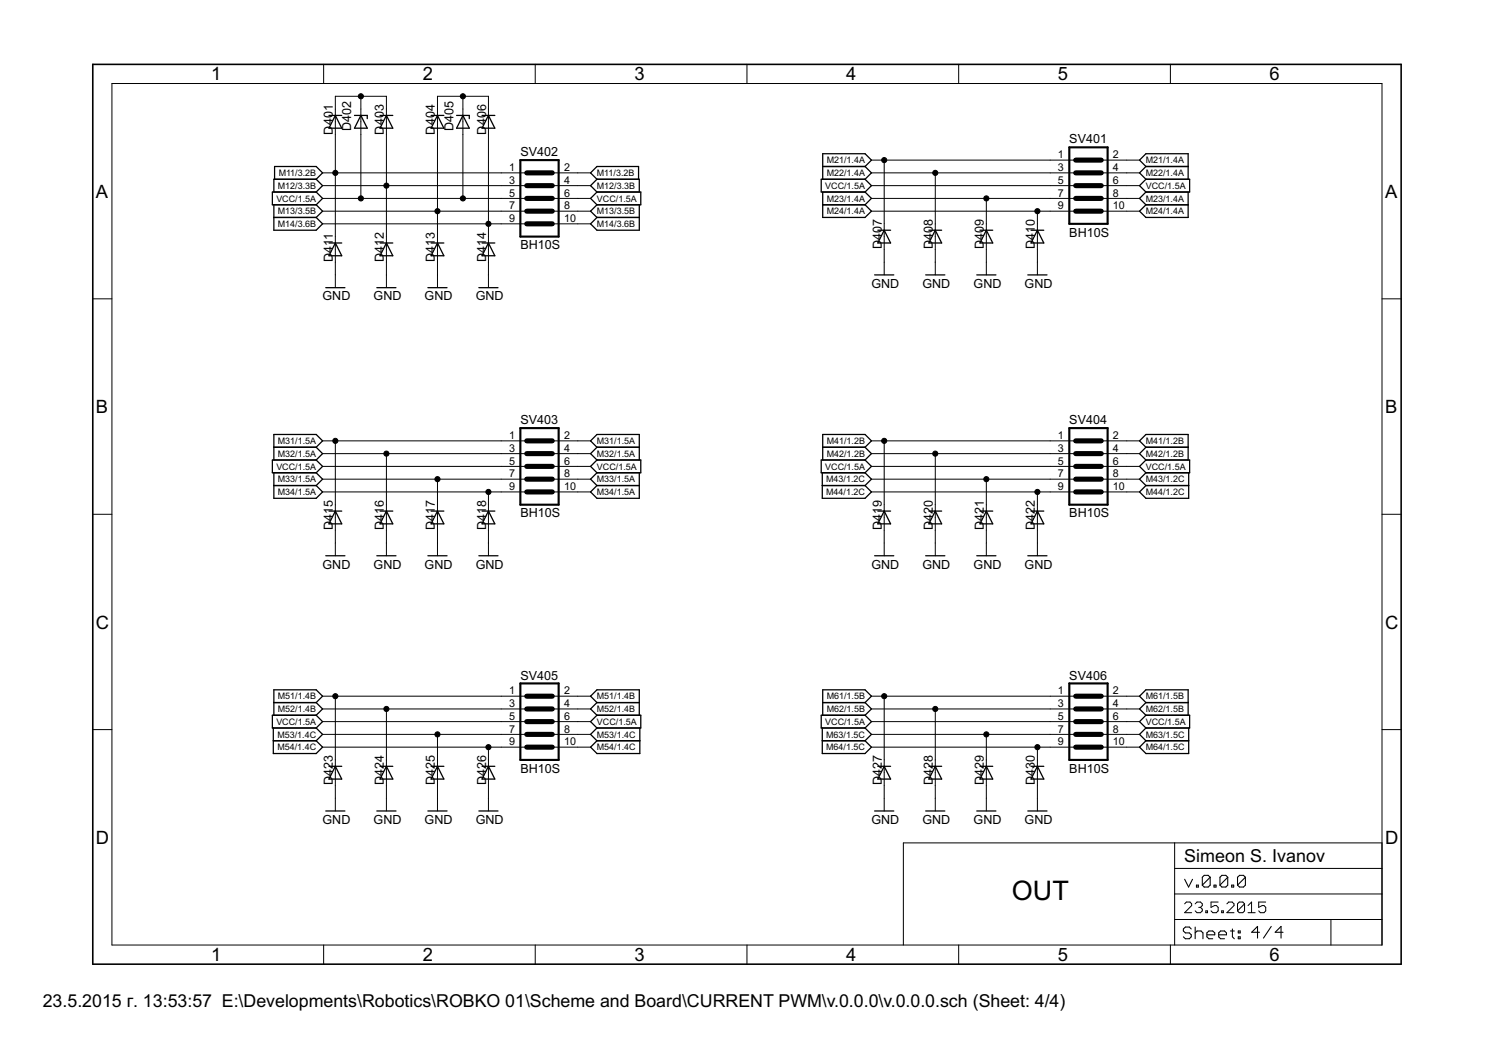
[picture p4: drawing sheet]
<svg xmlns="http://www.w3.org/2000/svg" width="297mm" height="210mm" viewBox="0 0 297 210" stroke-linecap="round" stroke-linejoin="round" font-family="sans-serif">
<g fill="#000" stroke="#000" stroke-width="1">
<path d="M104.8 34.4h5.1zM104.8 36.9h5.1zM104.8 39.5h5.1zM214 31.9h5.1zM214 34.4h5.1zM214 39.5h5.1zM214 36.9h5.1zM104.8 42h5.1zM104.8 44.5h5.1zM214 42h5.1zM104.8 97.9h5.1zM104.8 95.3h5.1z"/>
<path d="M104.8 92.8h5.1zM104.8 90.3h5.1zM104.8 87.7h5.1zM214 87.7h5.1zM214 90.3h5.1zM214 95.3h5.1zM214 92.8h5.1zM214 97.9h5.1zM104.8 138.5h5.1zM214 138.5h5.1zM104.8 141.1h5.1zM104.8 146.1h5.1z"/>
<path d="M104.8 143.6h5.1zM104.8 148.7h5.1zM214 141.1h5.1zM214 146.1h5.1zM214 143.6h5.1zM214 148.7h5.1z"/>
</g>
<g fill="#000" stroke="#000" stroke-width=".25">
<path d="M54.5 35.7v2.5zM54.6 33.1v2.6zM54.2 38.2h8.7zM54.6 35.7h8.3zM54.6 33.1h8.3zM54.5 38.2h8.4zM54.5 35.7h8.4zM64.2 39.5l-1.3 1.2zM62.9 38.2l1.3 1.3zM64.2 34.4l-1.3 1.3zM62.9 33.1l1.3 1.3zM64.2 36.9l-1.3 1.3z"/>
<path d="M62.9 35.7l1.3 1.2zM65.4 23h1.3zM65.4 25.5h2.6zM66.7 23l-1.3 2.5zM66.7 23h1.3zM66.7 23l1.3 2.5zM70.5 23h1.3zM70.5 25.5h2.6zM71.8 23l-1.3 2.5zM71.8 23h1.3zM71.8 23l1.3 2.5zM73.1 23v.6z"/>
<path d="M75.6 23h1.3zM75.6 25.5h2.5zM76.9 23l-1.3 2.5zM76.9 23h1.2zM76.9 23l1.2 2.5zM85.8 23h1.2zM85.8 25.5h2.5zM87 23l-1.2 2.5zM87 23h1.3zM87 23l1.3 2.5zM90.8 23h1.3zM90.8 25.5h2.6z"/>
<path d="M92.1 23l-1.3 2.5zM92.1 23h1.3zM92.1 23l1.3 2.5zM93.4 23v.6zM95.9 23h1.3zM95.9 25.5h2.5zM97.2 23l-1.3 2.5zM97.2 23h1.2zM97.2 23l1.2 2.5zM117.5 39.5l1.3-1.3zM117.5 39.5l1.3 1.2zM117.5 34.4l1.3-1.3z"/>
<path d="M117.5 34.4l1.3 1.3zM117.5 36.9l1.3-1.2zM117.5 36.9l1.3 1.3zM118.8 38.2h8.7zM118.8 33.1h8.2zM118.8 35.7h8.2zM118.8 35.7h8.4zM118.8 38.2h8.4zM127 33.1v2.6zM127.2 35.7v2.5zM127.5 38.2v2.5zM163.4 35.7v2.5z"/>
<path d="M163.7 30.6v2.5zM163.7 33.1v2.6zM163.4 38.2h8.7zM163.4 35.7h8.7zM163.7 33.1h8.4zM163.7 30.6h8.4zM163.7 35.7h8.4zM163.7 38.2h8.4zM173.4 36.9l-1.3 1.3zM172.1 35.7l1.3 1.2zM172.1 33.1l1.3-1.2zM172.1 30.6l1.3 1.3z"/>
<path d="M173.4 34.4l-1.3 1.3zM172.1 33.1l1.3 1.3zM173.4 39.5l-1.3 1.2zM172.1 38.2l1.3 1.3zM226.7 36.9l1.3-1.2zM226.7 36.9l1.3 1.3zM226.7 31.9l1.3-1.3zM226.7 31.9l1.3 1.2zM226.7 34.4l1.3-1.3zM226.7 34.4l1.3 1.3zM226.7 39.5l1.3-1.3zM226.7 39.5l1.3 1.2z"/>
<path d="M228 35.7h8.7zM228 38.2h8.7zM228 30.6h8.4zM228 33.1h8.4zM228 35.7h8.4zM228 38.2h8.4zM236.4 30.6v2.5zM236.4 33.1v2.6zM236.4 38.2v2.5zM236.7 35.7v2.5zM54.2 38.2v2.5zM54.5 40.7v2.6z"/>
<path d="M54.5 43.3v2.5zM54.2 40.7h8.7zM54.5 43.3h8.4zM54.5 40.7h8.4zM54.5 45.8h8.4zM62.9 43.3l1.3-1.3zM62.9 40.7l1.3 1.3zM64.2 44.5l-1.3 1.3zM62.9 43.3l1.3 1.2zM64.8 57.2h3.8zM65.4 48.3h1.3zM65.4 50.9h2.6z"/>
<path d="M66.7 48.3l-1.3 2.6zM66.7 48.3h1.3zM66.7 48.3l1.3 2.6zM75 57.2h3.8zM75.6 48.3h1.3zM75.6 50.9h2.5zM76.9 48.3l-1.3 2.6zM76.9 48.3h1.2zM76.9 48.3l1.2 2.6zM85.1 57.2h3.8zM85.8 48.3h1.2zM85.8 50.9h2.5z"/>
<path d="M87 48.3l-1.2 2.6zM87 48.3h1.3zM87 48.3l1.3 2.6zM95.3 57.2h3.8zM95.9 48.3h1.3zM95.9 50.9h2.5zM97.2 48.3l-1.3 2.6zM97.2 48.3h1.2zM97.2 48.3l1.2 2.6zM117.5 42l1.3-1.3zM117.5 42l1.3 1.3zM117.5 44.5l1.3-1.2z"/>
<path d="M117.5 44.5l1.3 1.3zM118.8 40.7h8.7zM118.8 40.7h8.4zM118.8 43.3h8.4zM118.8 45.8h8.4zM127.2 40.7v2.6zM127.2 43.3v2.5zM163.7 38.2v2.5zM163.7 40.7v2.6zM163.7 40.7h8.4zM163.7 43.3h8.4zM172.1 43.3l1.3-1.3z"/>
<path d="M172.1 40.7l1.3 1.3zM174 54.7h3.8zM174.6 45.8h1.3zM174.6 48.3h2.6zM175.9 45.8l-1.3 2.5zM175.9 45.8h1.3zM175.9 45.8l1.3 2.5zM184.2 54.7h3.8zM184.8 45.8h1.3zM184.8 48.3h2.5zM186.1 45.8l-1.3 2.5zM186.1 45.8h1.2z"/>
<path d="M186.1 45.8l1.2 2.5zM194.3 54.7h3.8zM195 45.8h1.2zM195 48.3h2.5zM196.2 45.8l-1.2 2.5zM196.2 45.8h1.3zM196.2 45.8l1.3 2.5zM204.5 54.7h3.8zM205.1 45.8h1.3zM205.1 48.3h2.6zM206.4 45.8l-1.3 2.5zM206.4 45.8h1.3z"/>
<path d="M206.4 45.8l1.3 2.5zM226.7 42l1.3-1.3zM226.7 42l1.3 1.3zM228 40.7h8.4zM228 43.3h8.4zM236.4 40.7v2.6zM54.2 91.5v2.6zM54.5 89v2.5zM54.5 86.4v2.6zM54.5 94.1v2.5zM54.5 96.6v2.5zM54.2 94.1h8.7z"/>
<path d="M54.2 91.5h8.7zM54.5 91.5h8.4zM54.5 89h8.4zM54.5 86.4h8.4zM54.5 96.6h8.4zM54.5 94.1h8.4zM54.5 99.1h8.4zM64.2 92.8l-1.3 1.3zM62.9 91.5l1.3 1.3zM64.2 90.3l-1.3 1.2zM62.9 89l1.3 1.3zM64.2 87.7l-1.3 1.3z"/>
<path d="M62.9 86.4l1.3 1.3zM64.2 95.3l-1.3 1.3zM62.9 94.1l1.3 1.2zM64.2 97.9l-1.3 1.2zM62.9 96.6l1.3 1.3zM117.5 92.8l1.3-1.3zM117.5 92.8l1.3 1.3zM117.5 90.3l1.3-1.3zM117.5 90.3l1.3 1.2zM117.5 87.7l1.3-1.3zM117.5 87.7l1.3 1.3zM117.5 95.3l1.3-1.2z"/>
<path d="M117.5 95.3l1.3 1.3zM117.5 97.9l1.3-1.3zM117.5 97.9l1.3 1.2zM118.8 91.5h8.7zM118.8 94.1h8.7zM118.8 89h8.4zM118.8 91.5h8.4zM118.8 86.4h8.4zM118.8 94.1h8.4zM118.8 96.6h8.4zM118.8 99.1h8.4zM127.2 89v2.5z"/>
<path d="M127.2 86.4v2.6zM127.2 94.1v2.5zM127.2 96.6v2.5zM127.5 91.5v2.6zM163.4 91.5v2.6zM163.6 94.1v2.5zM163.6 96.6v2.5zM163.7 86.4v2.6zM163.7 89v2.5zM163.4 94.1h8.7zM163.4 91.5h8.7zM163.7 89h8.4z"/>
<path d="M163.7 86.4h8.4zM163.7 91.5h8.4zM163.6 96.6h8.5zM163.6 94.1h8.5zM163.6 99.1h8.5zM173.4 92.8l-1.3 1.3zM172.1 91.5l1.3 1.3zM173.4 87.7l-1.3 1.3zM172.1 86.4l1.3 1.3zM173.4 90.3l-1.3 1.2zM172.1 89l1.3 1.3zM173.4 95.3l-1.3 1.3z"/>
<path d="M172.1 94.1l1.3 1.2zM173.4 97.9l-1.3 1.2zM172.1 96.6l1.3 1.3zM226.7 92.8l1.3-1.3zM226.7 92.8l1.3 1.3zM226.7 87.7l1.3-1.3zM226.7 87.7l1.3 1.3zM226.7 90.3l1.3-1.3zM226.7 90.3l1.3 1.2zM226.7 95.3l1.3-1.2zM226.7 95.3l1.3 1.3zM226.7 97.9l1.3-1.3z"/>
<path d="M226.7 97.9l1.3 1.2zM228 91.5h8.7zM228 94.1h8.7zM228 86.4h8.4zM228 89h8.4zM228 91.5h8.4zM228 94.1h8.5zM228 96.6h8.5zM228 99.1h8.5zM236.4 86.4v2.6zM236.4 89v2.5zM236.5 94.1v2.5z"/>
<path d="M236.5 96.6v2.5zM236.7 91.5v2.6zM64.8 110.6h3.8zM65.4 101.7h1.3zM65.4 104.2h2.6zM66.7 101.7l-1.3 2.5zM66.7 101.7h1.3zM66.7 101.7l1.3 2.5zM75 110.6h3.8zM75.6 101.7h1.3zM75.6 104.2h2.5zM76.9 101.7l-1.3 2.5z"/>
<path d="M76.9 101.7h1.2zM76.9 101.7l1.2 2.5zM85.1 110.6h3.8zM85.8 101.7h1.2zM85.8 104.2h2.5zM87 101.7l-1.2 2.5zM87 101.7h1.3zM87 101.7l1.3 2.5zM95.3 110.6h3.8zM95.9 101.7h1.3zM95.9 104.2h2.5zM97.2 101.7l-1.3 2.5z"/>
<path d="M97.2 101.7h1.2zM97.2 101.7l1.2 2.5zM174 110.6h3.8zM174.6 101.7h1.3zM174.6 104.2h2.6zM175.9 101.7l-1.3 2.5zM175.9 101.7h1.3zM175.9 101.7l1.3 2.5zM184.2 110.6h3.8zM184.8 101.7h1.3zM184.8 104.2h2.5zM186.1 101.7l-1.3 2.5z"/>
<path d="M186.1 101.7h1.2zM186.1 101.7l1.2 2.5zM194.3 110.6h3.8zM195 101.7h1.2zM195 104.2h2.5zM196.2 101.7l-1.2 2.5zM196.2 101.7h1.3zM196.2 101.7l1.3 2.5zM204.5 110.6h3.8zM205.1 101.7h1.3zM205.1 104.2h2.6zM206.4 101.7l-1.3 2.5z"/>
<path d="M206.4 101.7h1.3zM206.4 101.7l1.3 2.5zM54.5 137.2v2.6zM54.5 139.8h8.4zM54.5 137.2h8.4zM64.2 138.5l-1.3 1.3zM62.9 137.2l1.3 1.3zM117.5 138.5l1.3-1.3zM117.5 138.5l1.3 1.3zM118.8 137.2h8.4zM118.8 139.8h8.4zM127.2 137.2v2.6z"/>
<path d="M127.2 139.8v2.5zM163.7 137.2v2.6zM163.7 139.8h8.4zM163.7 137.2h8.4zM173.4 138.5l-1.3 1.3zM172.1 137.2l1.3 1.3zM226.7 138.5l1.3-1.3zM226.7 138.5l1.3 1.3zM228 137.2h8.4zM228 139.8h8.4zM236.4 137.2v2.6zM236.4 139.8v2.5z"/>
<path d="M54.2 142.3v2.5zM54.4 144.8v2.6zM54.4 147.4v2.5zM54.5 139.8v2.5zM54.2 144.8h8.7zM54.2 142.3h8.7zM54.5 142.3h8.4zM54.4 147.4h8.5zM54.4 144.8h8.5zM54.4 149.9h8.5zM64.2 143.6l-1.3 1.2zM62.9 142.3l1.3 1.3z"/>
<path d="M62.9 142.3l1.3-1.2zM62.9 139.8l1.3 1.3zM64.2 146.1l-1.3 1.3zM62.9 144.8l1.3 1.3zM64.2 148.7l-1.3 1.2zM62.9 147.4l1.3 1.3zM65.4 152.5h1.3zM65.4 155h2.6zM66.7 152.5l-1.3 2.5zM66.7 152.5h1.3zM66.7 152.5l1.3 2.5zM75.6 152.5h1.3z"/>
<path d="M75.6 155h2.5zM76.9 152.5l-1.3 2.5zM76.9 152.5h1.2zM76.9 152.5l1.2 2.5zM85.8 152.5h1.2zM85.8 155h2.5zM87 152.5l-1.2 2.5zM87 152.5h1.3zM87 152.5l1.3 2.5zM95.9 152.5h1.3zM95.9 155h2.5zM97.2 152.5l-1.3 2.5z"/>
<path d="M97.2 152.5h1.2zM97.2 152.5l1.2 2.5zM117.5 143.6l1.3-1.3zM117.5 143.6l1.3 1.2zM117.5 141.1l1.3-1.3zM117.5 141.1l1.3 1.2zM117.5 146.1l1.3-1.3zM117.5 146.1l1.3 1.3zM117.5 148.7l1.3-1.3zM117.5 148.7l1.3 1.2zM118.8 142.3h8.7zM118.8 144.8h8.7z"/>
<path d="M118.8 142.3h8.4zM118.8 144.8h8.5zM118.8 147.4h8.5zM118.8 149.9h8.5zM127.3 144.8v2.6zM127.3 147.4v2.5zM127.5 142.3v2.5zM163.4 142.3v2.5zM163.6 144.8v2.6zM163.6 147.4v2.5zM163.7 139.8v2.5zM163.4 144.8h8.7z"/>
<path d="M163.4 142.3h8.7zM163.7 142.3h8.4zM163.6 147.4h8.5zM163.6 144.8h8.5zM163.6 149.9h8.5zM173.4 143.6l-1.3 1.2zM172.1 142.3l1.3 1.3zM172.1 142.3l1.3-1.2zM172.1 139.8l1.3 1.3zM173.4 146.1l-1.3 1.3zM172.1 144.8l1.3 1.3zM173.4 148.7l-1.3 1.2z"/>
<path d="M172.1 147.4l1.3 1.3zM174.6 152.5h1.3zM174.6 155h2.6zM175.9 152.5l-1.3 2.5zM175.9 152.5h1.3zM175.9 152.5l1.3 2.5zM184.8 152.5h1.3zM184.8 155h2.5zM186.1 152.5l-1.3 2.5zM186.1 152.5h1.2zM186.1 152.5l1.2 2.5zM195 152.5h1.2z"/>
<path d="M195 155h2.5zM196.2 152.5l-1.2 2.5zM196.2 152.5h1.3zM196.2 152.5l1.3 2.5zM205.1 152.5h1.3zM205.1 155h2.6zM206.4 152.5l-1.3 2.5zM206.4 152.5h1.3zM206.4 152.5l1.3 2.5zM226.7 143.6l1.3-1.3zM226.7 143.6l1.3 1.2zM226.7 141.1l1.3-1.3z"/>
<path d="M226.7 141.1l1.3 1.2zM226.7 146.1l1.3-1.3zM226.7 146.1l1.3 1.3zM226.7 148.7l1.3-1.3zM226.7 148.7l1.3 1.2zM228 142.3h8.7zM228 144.8h8.7zM228 142.3h8.4zM228 144.8h8.5zM228 147.4h8.5zM228 149.9h8.5zM236.5 144.8v2.6z"/>
<path d="M236.5 147.4v2.5zM236.7 142.3v2.5zM64.8 161.4h3.8zM75 161.4h3.8zM85.1 161.4h3.8zM95.3 161.4h3.8zM174 161.4h3.8zM184.2 161.4h3.8zM194.3 161.4h3.8zM204.5 161.4h3.8z"/>
</g>
<g fill="#000" stroke="#000" stroke-width=".2">
<path d="M22.3 16.6v171.4zM64.4 12.8v3.8zM66.7 19.2h5.1zM71.8 19.2h5.1zM71.8 19.2v2.5zM76.9 19.2v2.5zM87 19.2h5.1zM92.1 19.2h5.1zM92.1 19.2v2.5zM97.2 19.2v2.5zM106.5 12.8v3.8zM148.6 12.8v3.8z"/>
<path d="M190.7 12.8v3.8zM232.9 12.8v3.8zM22.3 16.6h252.7zM64.2 39.5h7.6zM64.2 34.4h2.5zM64.2 36.9h12.7zM66.7 24.2v2.6zM66.7 21.7v2.5zM66.7 34.4h33zM66.7 26.8v7.6zM66.7 19.2v2.5zM71.8 24.2v2.6z"/>
<path d="M71.8 21.7v2.5zM71.8 39.5h20.3zM71.8 26.8v12.7zM76.9 24.2v2.6zM76.9 21.7v2.5zM76.9 36.9h22.8zM76.9 26.8v10.1zM87 24.2v2.6zM87 21.7v2.5zM87 26.8v15.2zM87 19.2v2.5zM92.1 24.2v2.6z"/>
<path d="M92.1 21.7v2.5zM92.1 39.5h7.6zM92.1 26.8v12.7zM97.2 24.2v2.6zM97.2 21.7v2.5zM97.2 26.8v17.7zM99.7 34.4h5.1zM99.7 36.9h5.1zM99.7 39.5h5.1zM109.9 34.4h5.1zM109.9 36.9h5.1zM109.9 39.5h5.1z"/>
<path d="M115 39.5h2.5zM115 34.4h2.5zM115 36.9h2.5zM173.4 36.9h35.5zM173.4 31.9h2.5zM173.4 34.4h12.7zM173.4 39.5h22.8zM175.9 31.9h33zM186.1 34.4h22.8zM196.2 39.5h12.7zM208.9 31.9h5.1zM208.9 34.4h5.1z"/>
<path d="M208.9 36.9h5.1zM208.9 39.5h5.1zM219.1 31.9h5.1zM219.1 34.4h5.1zM219.1 36.9h5.1zM219.1 39.5h5.1zM224.2 36.9h2.5zM224.2 31.9h2.5zM224.2 34.4h2.5zM224.2 39.5h2.5zM18.5 59.5h3.8zM64.2 42h22.8z"/>
<path d="M64.2 44.5h33zM66.7 49.6v2.6zM66.7 47.1v2.5zM66.7 54.7v2.5zM66.7 34.4v12.7zM66.7 52.2v2.5zM76.9 49.6v2.6zM76.9 47.1v2.5zM76.9 54.7v2.5zM76.9 36.9v10.2zM76.9 52.2v2.5zM87 49.6v2.6z"/>
<path d="M87 47.1v2.5zM87 54.7v2.5zM87 42h12.7zM87 42v5.1zM87 52.2v2.5zM97.2 49.6v2.6zM97.2 47.1v2.5zM97.2 54.7v2.5zM97.2 44.5h2.5zM97.2 44.5v2.6zM97.2 52.2v2.5zM99.7 42h5.1z"/>
<path d="M99.7 44.5h5.1zM109.9 42h5.1zM109.9 44.5h5.1zM115 42h2.5zM115 44.5h2.5zM173.4 42h33zM175.9 47.1v2.5zM175.9 44.5v2.6zM175.9 52.2v2.5zM175.9 31.9v12.6zM175.9 49.6v2.6zM186.1 47.1v2.5z"/>
<path d="M186.1 44.5v2.6zM186.1 52.2v2.5zM186.1 34.4v10.1zM186.1 49.6v2.6zM196.2 47.1v2.5zM196.2 44.5v2.6zM196.2 52.2v2.5zM196.2 39.5v5zM196.2 49.6v2.6zM206.4 47.1v2.5zM206.4 44.5v2.6zM206.4 52.2v2.5z"/>
<path d="M206.4 42h2.5zM206.4 42v2.5zM206.4 49.6v2.6zM208.9 42h5.1zM219.1 42h5.1zM224.2 42h2.5zM275 59.5h3.8zM64.2 92.8h35.5zM64.2 90.3h12.7zM64.2 87.7h2.5zM64.2 95.3h22.8zM64.2 97.9h33z"/>
<path d="M66.7 87.7h33zM76.9 90.3h22.8zM87 95.3h12.7zM97.2 97.9h2.5zM99.7 87.7h5.1zM99.7 90.3h5.1zM99.7 92.8h5.1zM99.7 95.3h5.1zM99.7 97.9h5.1zM109.9 87.7h5.1zM109.9 90.3h5.1zM109.9 92.8h5.1z"/>
<path d="M109.9 95.3h5.1zM109.9 97.9h5.1zM115 92.8h2.5zM115 90.3h2.5zM115 87.7h2.5zM115 95.3h2.5zM115 97.9h2.5zM173.4 92.8h35.5zM173.4 87.7h2.5zM173.4 90.3h12.7zM173.4 95.3h22.8zM173.4 97.9h33z"/>
<path d="M175.9 87.7h33zM186.1 90.3h22.8zM196.2 95.3h12.7zM206.4 97.9h2.5zM208.9 87.7h5.1zM208.9 90.3h5.1zM208.9 92.8h5.1zM208.9 95.3h5.1zM208.9 97.9h5.1zM219.1 87.7h5.1zM219.1 90.3h5.1zM219.1 92.8h5.1z"/>
<path d="M219.1 95.3h5.1zM219.1 97.9h5.1zM224.2 92.8h2.5zM224.2 87.7h2.5zM224.2 90.3h2.5zM224.2 95.3h2.5zM224.2 97.9h2.5zM18.5 102.3h3.8zM66.7 103v2.5zM66.7 100.4v2.6zM66.7 108v2.6zM66.7 87.7v12.7z"/>
<path d="M66.7 105.5v2.5zM76.9 103v2.5zM76.9 100.4v2.6zM76.9 108v2.6zM76.9 90.3v10.1zM76.9 105.5v2.5zM87 103v2.5zM87 100.4v2.6zM87 108v2.6zM87 95.3v5.1zM87 105.5v2.5zM97.2 103v2.5z"/>
<path d="M97.2 100.4v2.6zM97.2 108v2.6zM97.2 97.9v2.5zM97.2 105.5v2.5zM175.9 103v2.5zM175.9 100.4v2.6zM175.9 108v2.6zM175.9 87.7v12.7zM175.9 105.5v2.5zM186.1 103v2.5zM186.1 100.4v2.6zM186.1 108v2.6z"/>
<path d="M186.1 90.3v10.1zM186.1 105.5v2.5zM196.2 103v2.5zM196.2 100.4v2.6zM196.2 108v2.6zM196.2 95.3v5.1zM196.2 105.5v2.5zM206.4 103v2.5zM206.4 100.4v2.6zM206.4 108v2.6zM206.4 97.9v2.5zM206.4 105.5v2.5z"/>
<path d="M275 102.3h3.8zM64.2 138.5h2.5zM66.7 138.5h33zM99.7 138.5h5.1zM109.9 138.5h5.1zM115 138.5h2.5zM173.4 138.5h2.5zM175.9 138.5h33zM208.9 138.5h5.1zM219.1 138.5h5.1zM224.2 138.5h2.5zM18.5 145.2h3.8z"/>
<path d="M64.2 143.6h35.5zM64.2 141.1h12.7zM64.2 146.1h22.8zM64.2 148.7h33zM66.7 153.7v2.6zM66.7 151.2v2.5zM66.7 158.8v2.6zM66.7 138.5v12.7zM66.7 156.3v2.5zM76.9 153.7v2.6zM76.9 151.2v2.5zM76.9 158.8v2.6z"/>
<path d="M76.9 141.1h22.8zM76.9 141.1v10.1zM76.9 156.3v2.5zM87 153.7v2.6zM87 151.2v2.5zM87 158.8v2.6zM87 146.1h12.7zM87 146.1v5.1zM87 156.3v2.5zM97.2 153.7v2.6zM97.2 151.2v2.5zM97.2 158.8v2.6z"/>
<path d="M97.2 148.7h2.5zM97.2 148.7v2.5zM97.2 156.3v2.5zM99.7 141.1h5.1zM99.7 143.6h5.1zM99.7 146.1h5.1zM99.7 148.7h5.1zM109.9 141.1h5.1zM109.9 143.6h5.1zM109.9 146.1h5.1zM109.9 148.7h5.1zM115 143.6h2.5z"/>
<path d="M115 141.1h2.5zM115 146.1h2.5zM115 148.7h2.5zM173.4 143.6h35.5zM173.4 141.1h12.7zM173.4 146.1h22.8zM173.4 148.7h33zM175.9 153.7v2.6zM175.9 151.2v2.5zM175.9 158.8v2.6zM175.9 138.5v12.7zM175.9 156.3v2.5z"/>
<path d="M186.1 153.7v2.6zM186.1 151.2v2.5zM186.1 158.8v2.6zM186.1 141.1h22.8zM186.1 141.1v10.1zM186.1 156.3v2.5zM196.2 153.7v2.6zM196.2 151.2v2.5zM196.2 158.8v2.6zM196.2 146.1h12.7zM196.2 146.1v5.1zM196.2 156.3v2.5z"/>
<path d="M206.4 153.7v2.6zM206.4 151.2v2.5zM206.4 158.8v2.6zM206.4 148.7h2.5zM206.4 148.7v2.5zM206.4 156.3v2.5zM208.9 141.1h5.1zM208.9 143.6h5.1zM208.9 146.1h5.1zM208.9 148.7h5.1zM219.1 141.1h5.1zM219.1 143.6h5.1z"/>
<path d="M219.1 146.1h5.1zM219.1 148.7h5.1zM224.2 143.6h2.5zM224.2 141.1h2.5zM224.2 146.1h2.5zM224.2 148.7h2.5zM275 145.2h3.8zM179.7 167.7h54zM233.7 167.7h41.3zM233.7 177.9h41.3zM233.7 172.8v5.1zM233.7 172.8h41.3z"/>
<path d="M233.7 167.7v5.1zM236 179.5l-.3 .3zM236 179.5h.7zM236.7 179.5l.4 .3zM238.1 179.5l-.3 .3zM238.1 179.5h.7zM238.8 179.5l.4 .3zM239.2 179.8v.4zM240.9 179.5v1zM240.9 179.5h1.5zM244.5 179.5l-.4 .3zM244.5 179.5h.7z"/>
<path d="M245.2 179.5l.3 .3zM246.5 179.5l-.3 .3zM246.5 179.5h.8zM247.3 179.5l.3 .3zM247.6 179.8v1.4zM249 179.5v2.1zM250.4 179.5v1zM250.4 179.5h1.4zM275 172.8v5.1zM275 167.7v5.1zM22.3 188h252.7zM64.4 188v3.8z"/>
<path d="M106.5 188v3.8zM148.6 188v3.8zM179.7 167.7v20.3zM190.7 188v3.8zM232.9 188v3.8zM233.7 182.9v5.1zM233.7 177.9v5zM237.1 180.2l-1.4 1.4zM235.7 181.6h1.4zM237.1 179.8v.4zM237.8 181.2l.3 .4zM238.5 180.5h.3z"/>
<path d="M238.8 180.5l.4 .4zM238.1 181.6h.7zM239.2 180.2l-.4 .3zM239.2 180.9v.3zM239.2 181.2l-.4 .4zM239.9 181.2v.4zM239.9 181.2h.3zM240.2 181.2v.4zM239.9 181.6h.3zM240.9 180.5l.7-.3zM240.9 181.2l.4 .4zM241.6 180.2h.4z"/>
<path d="M242 180.2l.4 .3zM241.3 181.6h.7zM242.4 180.5v.7zM242.4 181.2l-.4 .4zM243.1 181.2v.4zM243.1 181.2h.3zM243.4 181.2v.4zM243.1 181.6h.3zM244.1 181.6l1.4-1.4zM244.1 181.6h1.4zM245.5 179.8v.4zM246.2 179.8v1.4z"/>
<path d="M246.2 181.2l1.4-1.4zM246.2 181.2l.3 .4zM246.5 181.6h.8zM247.6 181.2l-.3 .4zM248.3 180.2l.7-.7zM248.3 181.6h1.4zM250.4 180.5l.7-.3zM250.4 181.2l.4 .4zM251.1 180.2h.4zM251.5 180.2l.3 .3zM250.8 181.6h.7zM251.8 180.5v.7z"/>
<path d="M251.8 181.2l-.3 .4zM264.8 182.9v5.1zM264.8 182.9h10.2zM233.7 182.9h31.1zM275 182.9v5.1zM275 177.9v5zM275 16.6v171.4z"/>
<circle cx="71.8" cy="19.2" r=".51"/>
<circle cx="92.1" cy="19.2" r=".51"/>
<circle cx="66.7" cy="34.4" r=".51"/>
<circle cx="71.8" cy="39.5" r=".51"/>
<circle cx="76.9" cy="36.9" r=".51"/>
<circle cx="92.1" cy="39.5" r=".51"/>
<circle cx="175.9" cy="31.9" r=".51"/>
<circle cx="186.1" cy="34.4" r=".51"/>
<circle cx="196.2" cy="39.5" r=".51"/>
<circle cx="87" cy="42" r=".51"/>
<circle cx="97.2" cy="44.5" r=".51"/>
<circle cx="206.4" cy="42" r=".51"/>
<circle cx="66.7" cy="87.7" r=".51"/>
<circle cx="76.9" cy="90.3" r=".51"/>
<circle cx="87" cy="95.3" r=".51"/>
<circle cx="97.2" cy="97.9" r=".51"/>
<circle cx="175.9" cy="87.7" r=".51"/>
<circle cx="186.1" cy="90.3" r=".51"/>
<circle cx="196.2" cy="95.3" r=".51"/>
<circle cx="206.4" cy="97.9" r=".51"/>
<circle cx="66.7" cy="138.5" r=".51"/>
<circle cx="175.9" cy="138.5" r=".51"/>
<circle cx="76.9" cy="141.1" r=".51"/>
<circle cx="87" cy="146.1" r=".51"/>
<circle cx="97.2" cy="148.7" r=".51"/>
<circle cx="186.1" cy="141.1" r=".51"/>
<circle cx="196.2" cy="146.1" r=".51"/>
<circle cx="206.4" cy="148.7" r=".51"/>
</g>
<g fill="#000" stroke="#000" stroke-width=".21">
<path d="M235.7 174.9l.8 1.6zM237.3 174.9l-.8 1.6zM238 176.1v.4zM238 176.1h.4zM238.4 176.1v.4zM238 176.5h.4zM239.2 174.5v1.6zM239.2 174.5l.4-.3zM239.2 176.1l1.6-1.6zM239.6 174.2h.8zM239.2 176.1l.4 .4zM240.4 174.2l.4 .3z"/>
<path d="M239.6 176.5h.8zM240.8 174.5v1.6zM240.4 176.5l.4-.4zM241.5 176.1v.4zM241.5 176.1h.4zM241.9 176.1v.4zM241.5 176.5h.4zM242.7 174.5v1.6zM242.7 174.5l.4-.3zM244.3 174.5l-1.6 1.6zM243.1 174.2h.8zM242.7 176.1l.4 .4z"/>
<path d="M243.9 174.2l.4 .3zM243.1 176.5h.8zM244.3 174.5v1.6zM244.3 176.1l-.4 .4zM245 176.1v.4zM245 176.1h.4zM245.4 176.1v.4zM245 176.5h.4zM246.2 174.5v1.6zM246.2 174.5l.4-.3zM246.2 176.1l1.6-1.6zM246.6 174.2h.8z"/>
<path d="M246.2 176.1l.4 .4zM247.4 174.2l.4 .3zM246.6 176.5h.8zM247.8 174.5v1.6zM247.8 176.1l-.4 .4zM235.4 184.8v.4zM235.4 185.2l.4 .4zM235.4 184.8l.4-.4zM235.8 185.6h.8zM235.4 186.4l.4 .4zM235.8 184.4h.8zM236.6 185.6l.4 .4z"/>
<path d="M235.8 186.8h.8zM236.6 184.4l.4 .4zM237 186v.4zM237 186.4l-.4 .4zM237.8 184.4v2.4zM237.8 185.6l.4-.4zM238.2 185.2h.8zM239 185.2l.3 .4zM239.3 185.6v1.2zM240.1 185.6v.8zM240.1 185.6l.4-.4zM240.1 186.4l.4 .4z"/>
<path d="M240.5 185.2h.8zM240.5 186.8h.8zM241.3 185.2l.4 .4zM241.7 185.6v.4zM240.1 186h1.6zM242.5 185.6v.8zM242.5 185.6l.3-.4zM242.5 186.4l.3 .4zM242.8 185.2h.8zM242.8 186.8h.8zM243.6 185.2l.4 .4zM244 185.6v.4z"/>
<path d="M242.5 186h1.5zM244.8 185.2h.8zM245.2 184.8v1.6zM245.2 186.4l.4 .4zM246.4 185.2h.3zM246.4 185.2v.4zM246.4 186.4h.3zM246.4 186.4v.4zM246.7 185.2v.4zM246.4 185.6h.3zM246.7 186.4v.4zM246.4 186.8h.3z"/>
<path d="M249 185.5h1.6zM250.2 184.3v2.3zM250.2 184.3l-1.2 1.2zM252.9 184.3l-1.5 2.3zM253.7 185.5h1.6zM254.9 184.3v2.3zM254.9 184.3l-1.2 1.2z"/>
</g>
<path d="M18.5 12.8v179zM18.5 12.8h260.3zM18.5 191.8h260.3zM278.8 12.8v179z" fill="#000" stroke="#000" stroke-width=".32"/>
<g fill="#000" stroke="#000" stroke-width=".42">
<path d="M103.5 31.9h7.6zM103.5 31.9v15.2zM212.7 29.3h7.7zM212.7 29.3v15.2zM111.1 31.9v15.2zM103.5 47.1h7.6zM220.4 29.3v15.2zM212.7 44.5h7.7zM103.5 85.2h7.6zM103.5 85.2v15.2zM212.7 85.2h7.7zM212.7 85.2v15.2z"/>
<path d="M111.1 85.2v15.2zM103.5 100.4h7.6zM220.4 85.2v15.2zM212.7 100.4h7.7zM103.5 136h7.6zM103.5 136v15.2zM212.7 136h7.7zM212.7 136v15.2zM111.1 136v15.2zM103.5 151.2h7.6zM220.4 136v15.2zM212.7 151.2h7.7z"/>
</g>
<g fill="#000" stroke="#000" stroke-width=".61">
<path d="M104.8 39.5h1.3zM104.8 36.9h1.3zM104.8 34.4h1.3zM108.6 39.5h1.3zM108.6 36.9h1.3zM108.6 34.4h1.3zM214 39.5h1.3zM214 36.9h1.3zM214 34.4h1.3zM214 31.9h1.3zM217.8 39.5h1.3zM217.8 36.9h1.3z"/>
<path d="M217.8 34.4h1.3zM217.8 31.9h1.3zM104.8 44.5h1.3zM104.8 42h1.3zM108.6 44.5h1.3zM108.6 42h1.3zM214 42h1.3zM217.8 42h1.3zM104.8 97.9h1.3zM104.8 95.3h1.3zM104.8 92.8h1.3zM104.8 90.3h1.3z"/>
<path d="M104.8 87.7h1.3zM108.6 97.9h1.3zM108.6 95.3h1.3zM108.6 92.8h1.3zM108.6 90.3h1.3zM108.6 87.7h1.3zM214 97.9h1.3zM214 95.3h1.3zM214 92.8h1.3zM214 90.3h1.3zM214 87.7h1.3zM217.8 97.9h1.3z"/>
<path d="M217.8 95.3h1.3zM217.8 92.8h1.3zM217.8 90.3h1.3zM217.8 87.7h1.3zM104.8 138.5h1.3zM108.6 138.5h1.3zM214 138.5h1.3zM217.8 138.5h1.3zM104.8 148.7h1.3zM104.8 146.1h1.3zM104.8 143.6h1.3zM104.8 141.1h1.3z"/>
<path d="M108.6 148.7h1.3zM108.6 146.1h1.3zM108.6 143.6h1.3zM108.6 141.1h1.3zM214 148.7h1.3zM214 146.1h1.3zM214 143.6h1.3zM214 141.1h1.3zM217.8 148.7h1.3zM217.8 146.1h1.3zM217.8 143.6h1.3zM217.8 141.1h1.3z"/>
</g>
<text font-size="6" x="201.3" y="179.1">OUT</text>
<g font-size="4.1">
<text x="42" y="16">1</text>
<text x="84.1" y="16">2</text>
<text x="126.3" y="16">3</text>
<text x="168.4" y="16">4</text>
<text x="210.5" y="16">5</text>
<text x="252.6" y="16">6</text>
<text x="19.1" y="39.3">A</text>
<text x="275.6" y="39.3">A</text>
<text x="19.1" y="82.2">B</text>
<text x="275.6" y="82.2">B</text>
<text x="19.1" y="125">C</text>
<text x="275.6" y="125">C</text>
<text x="19.1" y="167.9">D</text>
<text x="275.6" y="167.9">D</text>
<text x="42" y="191.2">1</text>
<text x="84.1" y="191.2">2</text>
<text x="126.3" y="191.2">3</text>
<text x="168.4" y="191.2">4</text>
<text x="210.5" y="191.2">5</text>
<text x="252.6" y="191.2">6</text>
</g>
<g font-size="4">
<text x="235.6" y="171.5">Simeon S. Ivanov</text>
<text x="8.5" y="200.4">23.5.2015 г. 13:53:57 E:\Developments\Robotics\ROBKO 01\Scheme and Board\CURRENT PWM\v.0.0.0\v.0.0.0.sch (Sheet: 4/4)</text>
</g>
<g font-size="2.8">
<text x="66.2" y="26.8" transform="rotate(-90 66.2 26.8)">D</text>
<text x="66.2" y="25" transform="rotate(-90 66.2 25)">401</text>
<text x="69.9" y="26" transform="rotate(-90 69.9 26)">D402</text>
<text x="76.4" y="26.8" transform="rotate(-90 76.4 26.8)">D</text>
<text x="76.4" y="25" transform="rotate(-90 76.4 25)">403</text>
<text x="86.5" y="26.8" transform="rotate(-90 86.5 26.8)">D</text>
<text x="86.5" y="25" transform="rotate(-90 86.5 25)">404</text>
<text x="90.2" y="26" transform="rotate(-90 90.2 26)">D405</text>
<text x="96.7" y="26.8" transform="rotate(-90 96.7 26.8)">D</text>
<text x="96.7" y="25" transform="rotate(-90 96.7 25)">406</text>
<text x="212.7" y="28.5">SV401</text>
<text x="103.5" y="31.1">SV402</text>
<text x="175.4" y="47.8" transform="rotate(-90 175.4 47.8)">407</text>
<text x="185.6" y="47.8" transform="rotate(-90 185.6 47.8)">408</text>
<text x="195.7" y="47.8" transform="rotate(-90 195.7 47.8)">409</text>
<text x="205.9" y="47.8" transform="rotate(-90 205.9 47.8)">410</text>
<text x="212.7" y="47.1">BH10S</text>
<text x="66.2" y="52.2" transform="rotate(-90 66.2 52.2)">D</text>
<text x="66.2" y="50.4" transform="rotate(-90 66.2 50.4)">411</text>
<text x="76.4" y="52.2" transform="rotate(-90 76.4 52.2)">D</text>
<text x="76.4" y="50.4" transform="rotate(-90 76.4 50.4)">412</text>
<text x="86.5" y="52.2" transform="rotate(-90 86.5 52.2)">D</text>
<text x="86.5" y="50.4" transform="rotate(-90 86.5 50.4)">413</text>
<text x="96.7" y="52.2" transform="rotate(-90 96.7 52.2)">D</text>
<text x="96.7" y="50.4" transform="rotate(-90 96.7 50.4)">414</text>
<text x="103.5" y="49.6">BH10S</text>
<text x="175.4" y="49.6" transform="rotate(-90 175.4 49.6)">D</text>
<text x="185.6" y="49.6" transform="rotate(-90 185.6 49.6)">D</text>
<text x="195.7" y="49.6" transform="rotate(-90 195.7 49.6)">D</text>
<text x="205.9" y="49.6" transform="rotate(-90 205.9 49.6)">D</text>
<text x="64.2" y="59.8">GND</text>
<text x="74.3" y="59.8">GND</text>
<text x="84.5" y="59.8">GND</text>
<text x="94.6" y="59.8">GND</text>
<text x="173.4" y="57.2">GND</text>
<text x="183.5" y="57.2">GND</text>
<text x="193.7" y="57.2">GND</text>
<text x="203.9" y="57.2">GND</text>
<text x="103.5" y="84.4">SV403</text>
<text x="212.7" y="84.4">SV404</text>
<text x="66.2" y="105.5" transform="rotate(-90 66.2 105.5)">D</text>
<text x="66.2" y="103.7" transform="rotate(-90 66.2 103.7)">415</text>
<text x="76.4" y="105.5" transform="rotate(-90 76.4 105.5)">D</text>
<text x="76.4" y="103.7" transform="rotate(-90 76.4 103.7)">416</text>
<text x="86.5" y="105.5" transform="rotate(-90 86.5 105.5)">D</text>
<text x="86.5" y="103.7" transform="rotate(-90 86.5 103.7)">417</text>
<text x="96.7" y="105.5" transform="rotate(-90 96.7 105.5)">D</text>
<text x="96.7" y="103.7" transform="rotate(-90 96.7 103.7)">418</text>
<text x="103.5" y="103">BH10S</text>
<text x="175.4" y="105.5" transform="rotate(-90 175.4 105.5)">D</text>
<text x="175.4" y="103.7" transform="rotate(-90 175.4 103.7)">419</text>
<text x="185.6" y="105.5" transform="rotate(-90 185.6 105.5)">D</text>
<text x="185.6" y="103.7" transform="rotate(-90 185.6 103.7)">420</text>
<text x="195.7" y="105.5" transform="rotate(-90 195.7 105.5)">D</text>
<text x="195.7" y="103.7" transform="rotate(-90 195.7 103.7)">421</text>
<text x="205.9" y="105.5" transform="rotate(-90 205.9 105.5)">D</text>
<text x="205.9" y="103.7" transform="rotate(-90 205.9 103.7)">422</text>
<text x="212.7" y="103">BH10S</text>
<text x="64.2" y="113.1">GND</text>
<text x="74.3" y="113.1">GND</text>
<text x="84.5" y="113.1">GND</text>
<text x="94.6" y="113.1">GND</text>
<text x="173.4" y="113.1">GND</text>
<text x="183.5" y="113.1">GND</text>
<text x="193.7" y="113.1">GND</text>
<text x="203.9" y="113.1">GND</text>
<text x="103.5" y="135.2">SV405</text>
<text x="212.7" y="135.2">SV406</text>
<text x="66.2" y="154.5" transform="rotate(-90 66.2 154.5)">423</text>
<text x="76.4" y="154.5" transform="rotate(-90 76.4 154.5)">424</text>
<text x="86.5" y="154.5" transform="rotate(-90 86.5 154.5)">425</text>
<text x="96.7" y="154.5" transform="rotate(-90 96.7 154.5)">426</text>
<text x="103.5" y="153.7">BH10S</text>
<text x="175.4" y="154.5" transform="rotate(-90 175.4 154.5)">427</text>
<text x="185.6" y="154.5" transform="rotate(-90 185.6 154.5)">428</text>
<text x="195.7" y="154.5" transform="rotate(-90 195.7 154.5)">429</text>
<text x="205.9" y="154.5" transform="rotate(-90 205.9 154.5)">430</text>
<text x="212.7" y="153.7">BH10S</text>
<text x="66.2" y="156.3" transform="rotate(-90 66.2 156.3)">D</text>
<text x="76.4" y="156.3" transform="rotate(-90 76.4 156.3)">D</text>
<text x="86.5" y="156.3" transform="rotate(-90 86.5 156.3)">D</text>
<text x="96.7" y="156.3" transform="rotate(-90 96.7 156.3)">D</text>
<text x="175.4" y="156.3" transform="rotate(-90 175.4 156.3)">D</text>
<text x="185.6" y="156.3" transform="rotate(-90 185.6 156.3)">D</text>
<text x="195.7" y="156.3" transform="rotate(-90 195.7 156.3)">D</text>
<text x="205.9" y="156.3" transform="rotate(-90 205.9 156.3)">D</text>
<text x="64.2" y="163.9">GND</text>
<text x="74.3" y="163.9">GND</text>
<text x="84.5" y="163.9">GND</text>
<text x="94.6" y="163.9">GND</text>
<text x="173.4" y="163.9">GND</text>
<text x="183.5" y="163.9">GND</text>
<text x="193.7" y="163.9">GND</text>
<text x="203.9" y="163.9">GND</text>
</g>
<g font-size="2.4">
<text x="101.3" y="34">1</text>
<text x="112.2" y="34">2</text>
<text x="210.5" y="31.5">1</text>
<text x="210.5" y="34">3</text>
<text x="221.4" y="31.5">2</text>
<text x="221.4" y="34">4</text>
<text x="101.3" y="36.6">3</text>
<text x="101.3" y="39.1">5</text>
<text x="101.3" y="41.6">7</text>
<text x="112.2" y="36.6">4</text>
<text x="112.2" y="39.1">6</text>
<text x="112.2" y="41.6">8</text>
<text x="210.5" y="36.6">5</text>
<text x="210.5" y="39.1">7</text>
<text x="210.5" y="41.6">9</text>
<text x="221.4" y="36.6">6</text>
<text x="221.4" y="39.1">8</text>
<text x="221.4" y="41.6">10</text>
<text x="101.3" y="44.2">9</text>
<text x="112.2" y="44.2">10</text>
<text x="101.3" y="87.4">1</text>
<text x="101.3" y="89.9">3</text>
<text x="112.2" y="87.4">2</text>
<text x="112.2" y="89.9">4</text>
<text x="210.5" y="87.4">1</text>
<text x="210.5" y="89.9">3</text>
<text x="221.4" y="87.4">2</text>
<text x="221.4" y="89.9">4</text>
<text x="101.3" y="92.4">5</text>
<text x="101.3" y="95">7</text>
<text x="112.2" y="92.4">6</text>
<text x="112.2" y="95">8</text>
<text x="210.5" y="92.4">5</text>
<text x="210.5" y="95">7</text>
<text x="221.4" y="92.4">6</text>
<text x="221.4" y="95">8</text>
<text x="101.3" y="97.5">9</text>
<text x="112.2" y="97.5">10</text>
<text x="210.5" y="97.5">9</text>
<text x="221.4" y="97.5">10</text>
<text x="101.3" y="138.1">1</text>
<text x="101.3" y="140.7">3</text>
<text x="101.3" y="143.2">5</text>
<text x="112.2" y="138.1">2</text>
<text x="112.2" y="140.7">4</text>
<text x="112.2" y="143.2">6</text>
<text x="210.5" y="138.1">1</text>
<text x="210.5" y="140.7">3</text>
<text x="210.5" y="143.2">5</text>
<text x="221.4" y="138.1">2</text>
<text x="221.4" y="140.7">4</text>
<text x="221.4" y="143.2">6</text>
<text x="101.3" y="145.8">7</text>
<text x="101.3" y="148.3">9</text>
<text x="112.2" y="145.8">8</text>
<text x="112.2" y="148.3">10</text>
<text x="210.5" y="145.8">7</text>
<text x="210.5" y="148.3">9</text>
<text x="221.4" y="145.8">8</text>
<text x="221.4" y="148.3">10</text>
</g>
<g font-size="2">
<text x="55.5" y="35">M11/3.2B</text>
<text x="118.8" y="35">M11/3.2B</text>
<text x="164.5" y="32.5">M21/1.4A</text>
<text x="164.5" y="35">M22/1.4A</text>
<text x="228" y="32.5">M21/1.4A</text>
<text x="228" y="35">M22/1.4A</text>
<text x="55" y="40.1">VCC/1.5A</text>
<text x="55.3" y="37.6">M12/3.3B</text>
<text x="118.8" y="40.1">VCC/1.5A</text>
<text x="118.8" y="37.6">M12/3.3B</text>
<text x="164.2" y="37.6">VCC/1.5A</text>
<text x="164.5" y="40.1">M23/1.4A</text>
<text x="228" y="37.6">VCC/1.5A</text>
<text x="228" y="40.1">M23/1.4A</text>
<text x="55.3" y="42.6">M13/3.5B</text>
<text x="55.3" y="45.2">M14/3.6B</text>
<text x="118.8" y="42.6">M13/3.5B</text>
<text x="118.8" y="45.2">M14/3.6B</text>
<text x="164.5" y="42.6">M24/1.4A</text>
<text x="228" y="42.6">M24/1.4A</text>
<text x="55.3" y="88.4">M31/1.5A</text>
<text x="118.8" y="88.4">M31/1.5A</text>
<text x="164.5" y="88.4">M41/1.2B</text>
<text x="228" y="88.4">M41/1.2B</text>
<text x="55" y="93.4">VCC/1.5A</text>
<text x="55.3" y="90.9">M32/1.5A</text>
<text x="55.3" y="96">M33/1.5A</text>
<text x="118.8" y="93.4">VCC/1.5A</text>
<text x="118.8" y="90.9">M32/1.5A</text>
<text x="118.8" y="96">M33/1.5A</text>
<text x="164.2" y="93.4">VCC/1.5A</text>
<text x="164.4" y="96">M43/1.2C</text>
<text x="164.5" y="90.9">M42/1.2B</text>
<text x="228" y="93.4">VCC/1.5A</text>
<text x="228" y="90.9">M42/1.2B</text>
<text x="228" y="96">M43/1.2C</text>
<text x="55.3" y="98.5">M34/1.5A</text>
<text x="118.8" y="98.5">M34/1.5A</text>
<text x="164.4" y="98.5">M44/1.2C</text>
<text x="228" y="98.5">M44/1.2C</text>
<text x="55.3" y="139.1">M51/1.4B</text>
<text x="55.3" y="141.7">M52/1.4B</text>
<text x="118.8" y="139.1">M51/1.4B</text>
<text x="118.8" y="141.7">M52/1.4B</text>
<text x="164.5" y="139.1">M61/1.5B</text>
<text x="164.5" y="141.7">M62/1.5B</text>
<text x="228" y="139.1">M61/1.5B</text>
<text x="228" y="141.7">M62/1.5B</text>
<text x="55" y="144.2">VCC/1.5A</text>
<text x="55.2" y="146.8">M53/1.4C</text>
<text x="55.2" y="149.3">M54/1.4C</text>
<text x="118.8" y="144.2">VCC/1.5A</text>
<text x="118.8" y="146.8">M53/1.4C</text>
<text x="118.8" y="149.3">M54/1.4C</text>
<text x="164.2" y="144.2">VCC/1.5A</text>
<text x="164.4" y="146.8">M63/1.5C</text>
<text x="164.4" y="149.3">M64/1.5C</text>
<text x="228" y="144.2">VCC/1.5A</text>
<text x="228" y="146.8">M63/1.5C</text>
<text x="228" y="149.3">M64/1.5C</text>
</g>
</svg>
